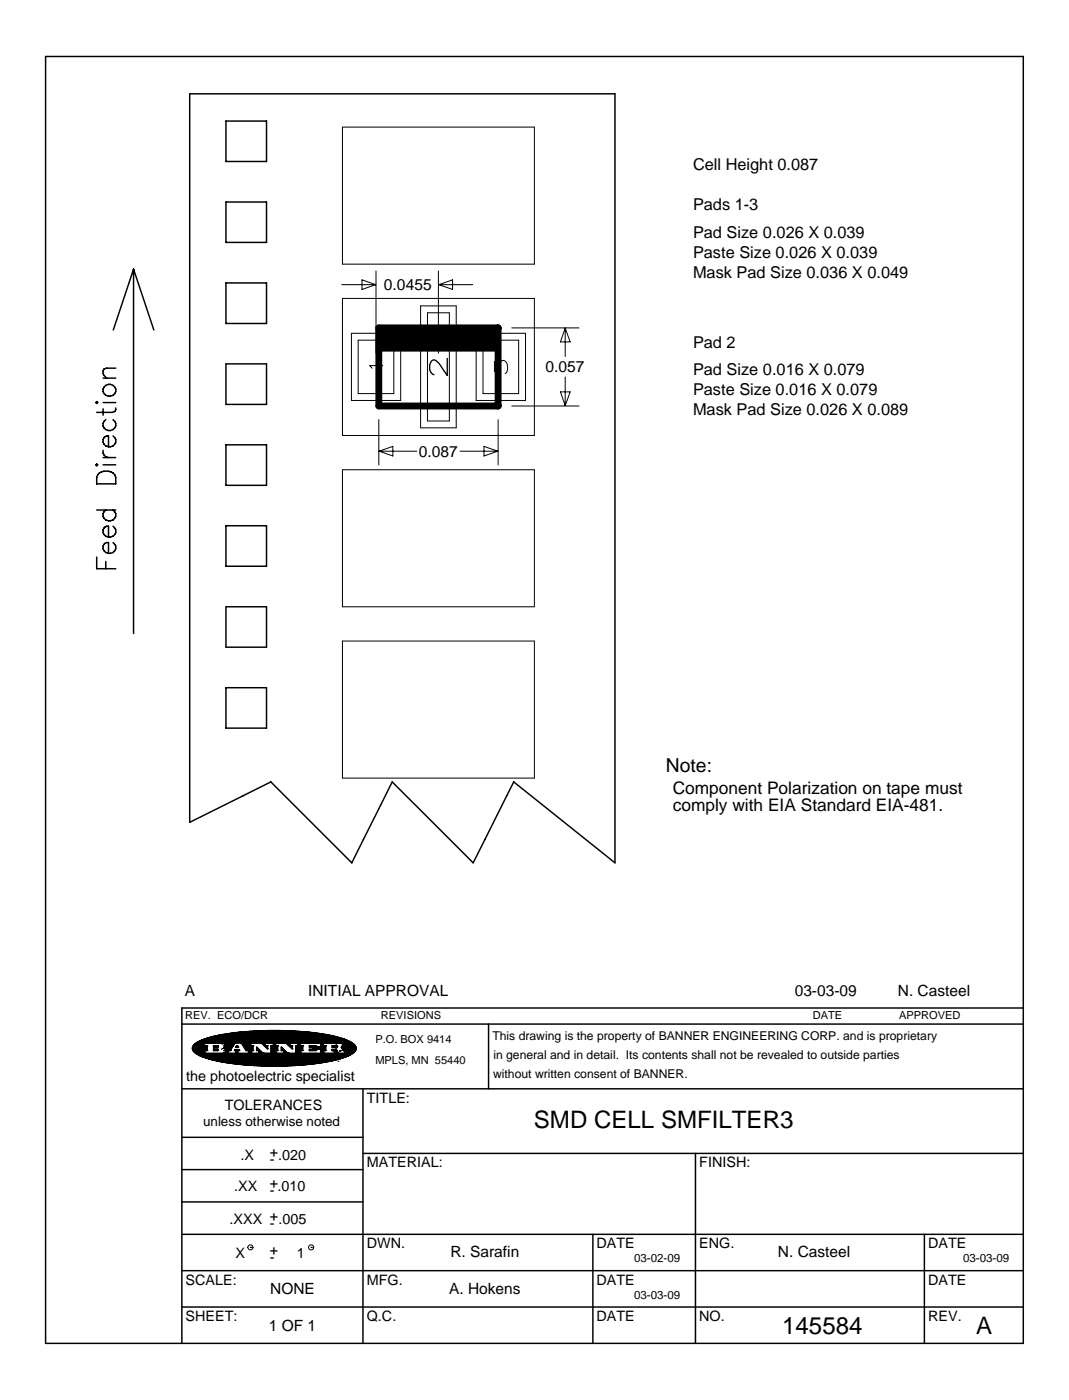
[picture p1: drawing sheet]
<svg xmlns="http://www.w3.org/2000/svg" width="184mm" height="241mm" viewBox="0 0 184 241" stroke-linecap="round" stroke-linejoin="round" font-family="sans-serif">
<g fill="none" stroke="#000" stroke-width=".25">
<path d="M7.9 9.7h168.4v221.8h-168.4zM32.7 16.2h73.2v132.5l-17.4-13.9-7 13.9-13.9-13.9-7 13.9-13.9-13.9-14 6.9zM38.9 20.9h7v6.9h-7zM38.9 34.8h7v7h-7zM23 46.4v62.8M23 46.4l-3.5 10.5M23 46.4l3.5 10.5M38.9 48.8h7v7h-7zM16.7 69.2l.1 .2-.1 .1-.2-.1zM16.7 80l.1 .1-.1 .2-.2-.2zM17.8 70.5v1.1M17.8 77.6a1.04 1.04 0 0 0 .9 1.3"/>
<path d="M17.8 65.2h2.1M17.8 69.4h2.1M17.8 78.9h2.1M17.9 66.7a1.1 1.1 0 0 1 1.7-.3 1.1 1.1 0 0 1 0 1.7 1.1 1.1 0 0 1-1.7-.3l-.1-.3v-.5zM18.1 75.3l.6-.2v1.9a.99 .99 0 0 1-.9-.6 .99 .99 0 0 1 .3-1.1zM18.2 72.3a1.05 1.05 0 0 0-.1 1.6 1.05 1.05 0 0 0 1.5 0 1.05 1.05 0 0 0-.1-1.6M19.5 75.1a1.02 1.02 0 0 1 .4 1.3 1.02 1.02 0 0 1-1.2 .6M19.9 63.5h-1.5l-.5 .1-.1 .3v.5l.6 .8M19.9 70.3l-.1 .6-.5 .2h-2.6M38.9 62.7h7v7h-7zM38.9 76.7h7v7h-7zM16.7 96v2h3.2"/>
<path d="M16.7 87.9h3.2M17.1 81.5a2.06 2.06 0 0 1 2.7 .3l.1 .5v1.1h-3.2v-1.1l.1-.5zM17.8 80.1h2.1M18.1 90.9l.6-.2v1.9a.99 .99 0 0 1-.9-.7 .99 .99 0 0 1 .3-1zM18.1 93.7l.6-.2v1.9a.99 .99 0 0 1-.9-.7 .99 .99 0 0 1 .3-1zM18.2 87.9a1.04 1.04 0 0 0-.1 1.5 1.04 1.04 0 0 0 1.5 0 1.04 1.04 0 0 0-.1-1.5M18.2 96.8v1.2M19.5 90.7a1.03 1.03 0 0 1 .4 1.3 1.03 1.03 0 0 1-1.2 .6M19.5 93.5a1.02 1.02 0 0 1 .4 1.3 1.02 1.02 0 0 1-1.2 .6M38.9 90.6h7v7h-7zM38.9 104.6h7v6.9h-7zM38.9 118.5h7v7h-7z"/>
<path d="M31.3 176.5h144.9M84.2 176.5v11.2M176.2 173.7h-144.9v57.8M31.3 187.7h144.9M31.3 196h31.2M62.5 198.8h113.7M62.5 187.7v43.8M119.8 198.8v32.7M31.3 219h144.9M31.3 212.7h144.9M31.3 201.6h31.2M31.3 207.2h31.2"/>
<path d="M102.1 212.7v18.8M159.2 212.7v18.8M31.3 225.3h144.9"/>
</g>
<g fill="none" stroke="#000" stroke-width=".17">
<path d="M59 21.9h33.1v23.6h-33.1zM58.9 49.1h5.8M59 51.4h33.1v23.7h-33.1zM60.5 57.4h8.5v11.6h-8.5zM61.7 58.6h6.1v9.2h-6.1zM62.4 48.2l2.3 .9-2.3 .8zM64.8 46.7v14.2M65.3 56.5h20.5v4h-20.5zM72.5 52.7h6.1v21h-6.1zM73.6 53.9h3.8v18.7h-3.8zM75.5 46.7v14.2M75.6 49.1l2.4-.9v1.7z"/>
<path d="M75.6 49.1h5.8M82 57.4h8.5v11.6h-8.5zM83.2 58.6h6.1v9.2h-6.1zM88.2 56.5h11.5M97.4 56.6l.8 2.3h-1.7zM97.4 56.6v4.8M65.3 72.3v7.8M65.3 77.8l2.4-.9v1.7zM65.4 77.8h6.4M65.9 63h-2.2l.4 .5M79.2 77.8h6.5M83.4 76.9l2.3 .9-2.3 .8z"/>
<path d="M85.2 64.1v-1.8l.8 1a.93 .93 0 0 1 .6-1.2 .87 .87 0 0 1 .8 1 1.08 1.08 0 0 1-.4 1.3M85.8 72.3v7.8M88.2 70h11.5M96.5 67.5h1.7l-.8 2.4zM97.4 65v4.8M59 81h33.1v23.6h-33.1zM59 110.5h33.1v23.6h-33.1zM33.5 180v1.4M33.6 179.9v1.6M33.8 179.7v1.9M33.9 179.6a1.02 1.02 0 0 0-.5 1.7l.5 .4M33.9 179.6v2.1"/>
<path d="M34.1 179.6v2.2M34.2 179.5v2.4M34.4 179.4v2.5M34.5 179.3v2.7M34.6 179.3v2.8M34.8 179.2l-.9 .4M34.8 179.2v2.9M34.9 179.2v3M35.1 179.1v3.2M35.1 179.1l-.3 .1M35.2 179.8h2.9a.54 .54 0 0 1 .7 .6l-.2 .2M35.2 179v3.3"/>
<path d="M35.3 179.8h.1M35.4 179v.8M35.5 179v.8M35.7 178.9v.9M35.8 178.9v.9M36 178.8v1M36.1 178.8v1M36.3 178.7v1.1M36.4 178.7v1.1M36.6 178.7v1.1M36.7 178.6v1.2M36.8 178.6v1.2"/>
<path d="M37 178.6v1.2M37.1 178.5v1.3M37.3 178.5v1.3M37.4 178.5v1.3M37.6 178.4v1.4M37.7 178.4v1.4M37.8 178.4v1.4M38 178.4v1.4M38.1 178.3v1.5M38.2 180h.1M38.3 178.3l-3.2 .8M38.3 178.3v1.5"/>
<path d="M38.4 178.3v1.6M38.6 178.2v1.7M38.7 178.2v1.8M38.9 178.2v5M39 178.2v5M39.2 178.2v5M39.3 178.1v3M39.5 178.1v3M39.6 178.1v3M39.8 178.1v2.9M39.9 178.1v2.7M40 178v2.6"/>
<path d="M40.2 178v2.3M40.3 178v2.1M40.5 178v1.9M40.5 179.8h.1M40.6 177.9v1.9M40.8 177.9v1.9M40.9 177.9v1.9M41 177.9v1.9M41.2 177.9v1.9M41.3 177.9v1.9M41.5 177.9v1.9M41.5 179.8h.1"/>
<path d="M41.6 177.8v2.1M41.8 177.8v2.4M41.9 177.8v2.6M42.1 177.8v2.8M42.2 177.8v3M42.4 177.8v3.3M42.5 177.8v3.3M42.7 177.8v3.3M42.8 177.8v5.8M42.9 177.7v5.9M43.1 177.7v5.9M43.2 179.8h1.8l1.1 1v-.6h-.4"/>
<path d="M43.2 177.7v5.9M43.3 179.8h.1M43.4 177.7v2.1M43.5 177.7v2.1M43.7 177.7v2.1M43.8 177.7v2.1M44 177.7v2.1M44.1 177.7v2.1M44.2 177.7v2.1M44.4 177.7v2.1M44.5 177.7v2.1M44.7 177.7v2.1"/>
<path d="M44.8 177.6v2.2M45 179.8h.1M45 177.6v2.2M45.1 177.6v2.3M45.3 177.6v2.4M45.4 177.6v2.6M45.6 177.6v2.7M45.7 179.8h1.3v.4M45.7 177.6v2.9M45.7 179.8h.1M45.8 177.6v2.2M46 177.6v2.2"/>
<path d="M46.1 177.6v2.2M46.3 177.6v2.2M46.4 177.6v2.2M46.5 177.6l6.2 .2M46.5 177.6l-4.7 .2-3.5 .5M46.6 177.6v2.2M46.7 177.6v2.2M46.9 177.6v2.2M47 179.8h.1M47 177.6v2.2M47.2 177.6v6.2M47.3 177.6v6.2"/>
<path d="M47.4 177.6v6.2M47.5 179.8h.1M47.6 177.6v2.2M47.7 177.6v2.2M47.9 177.6v2.2M48 177.6v2.2M48.2 177.6v2.2M48.3 177.6v2.2M48.5 177.6v2.2M48.6 177.6v2.2M48.7 177.6v2.2M48.9 177.6v2.2"/>
<path d="M49 177.6v2.2M49.2 177.6v2.2M49.2 179.8h.1M49.3 177.6v2.3M49.5 177.6v2.4M49.6 177.6v2.5M49.8 177.7v2.6M49.9 177.7v2.7M50 179.8h.1M50.1 177.7v2.1M50.2 177.7v2.1M50.4 177.7v2.1"/>
<path d="M50.5 177.7v2.1M50.7 177.7v2.1M50.8 177.7v2.1M50.9 177.7v2.1M51.1 177.7v2.1M51.2 177.7v2.1M51.3 179.8h.1M51.4 177.7v5.9M51.5 177.7v5.9M51.7 177.8v5.8M51.8 179.8h.1M51.8 177.8v2"/>
<path d="M51.9 177.8v2M52.1 177.8v2M52.2 177.8v2M52.4 177.8v2M52.5 177.8v2M52.7 177.8l.6 .1M52.7 177.8v2M52.8 177.8v2M53 177.9v1.9M53.1 177.9v1.9M53.3 177.9v1.9M53.3 177.9l2.9 .4 2 .4a7 7 0 0 1 2.8 1.2"/>
<path d="M53.4 177.9v1.9M53.6 177.9v1.9M53.7 177.9v1.9M53.8 177.9v1.9M54 178v1.8M54.1 178v1.8M54.3 178v1.8M54.4 178v1.8M54.6 178v1.8M54.7 178.1v1.7M54.9 178.1v1.7M55 178.1v1.7"/>
<path d="M55.1 178.1v1.7M55.2 179.8h.1M55.3 178.1v5.1M55.4 178.2v5M55.6 178.2v5M55.7 179.8v.4M55.7 179.8h.1M55.7 179.8h2.6M55.7 178.2v1.6M55.9 178.2v1.6M56 178.3v1.5M56.2 178.3v1.5"/>
<path d="M56.3 178.3v1.5M56.5 178.4v1.4M56.6 178.4v1.4M56.7 178.4v1.4M56.9 178.4v1.4M57 178.5v1.3M57.2 178.5v1.3M57.3 178.5v1.3M57.5 178.6v1.2M57.6 178.6v1.2M57.8 178.6v1.2M57.9 178.6v1.2"/>
<path d="M58.1 178.7v1.1M58.2 178.7v1.1M58.3 179.8h.5M58.3 179.4h.1M58.3 178.8v1M58.5 178.8v1M58.6 178.9v.9M58.8 178.9v1M58.8 179.9l.4 .2M58.9 178.9v1M59.1 179v1M59.2 179v1.1"/>
<path d="M59.4 179.1v2M59.5 179.2v1.7M59.6 179.2v1.7M59.8 179.3v2.8M59.9 179.3v2.7M60.1 179.4v2.6M60.2 179.5v2.4M60.4 179.5v2.3M60.5 179.6v2.1M60.7 179.7v2M60.8 179.8v1.7M61 179.9l.1 .2"/>
<path d="M61 179.9v1.5M33.2 180.3v.7M33.3 180.1v1.2M33.9 181.7l.9 .4M34.8 182.1l.3 .2M35.1 182.3l3.2 .8M35.2 180.2h.5v.9M35.2 181.5h3.1M35.3 180.2h.1M35.3 181.1h.1M35.3 181.5h.1M35.4 180.2v.9"/>
<path d="M35.4 181.5v.9M35.5 180.2v.9M35.5 181.5v.9M35.7 180.3h.1M35.7 181.1h.1M35.7 181.1h-.5M35.7 180.2v.9M35.7 181.5v1M35.8 181.5v1M36 181.5v1M36.1 181.5v1.1M36.3 181.5v1.1"/>
<path d="M36.4 181.5v1.2M36.6 181.5v1.2M36.7 181.5v1.2M36.7 180.2h.8a.15 .15 0 0 1 .2 .2 .15 .15 0 0 1-.2 .1h-.7zM36.7 180.8h.8a.15 .15 0 0 1 .2 .2 .15 .15 0 0 1-.2 .1h-.7zM36.8 180.3h.1M36.8 180.5h.1M36.8 180.8h.1M36.8 181.1h.1M36.8 180.2v.3M36.8 180.8v.3M36.8 181.5v1.3"/>
<path d="M37 180.2v.3M37 180.8v.3M37 181.5v1.3M37.1 180.2v.3M37.1 180.8v.3M37.1 181.5v1.3M37.3 180.2v.3M37.3 180.8v.3M37.3 181.5v1.4M37.4 180.2v.3M37.4 180.8v.3M37.4 181.5v1.4"/>
<path d="M37.5 180.4h.1M37.5 181h.1M37.6 180.2v.3M37.6 180.8v.3M37.6 181.5v1.4M37.7 181.5v1.5M37.8 181.5v1.5M38 181.5v1.5M38.1 180.8h.1M38.1 181.5v1.5M38.2 180.7h.1M38.3 183.1l2.9 .4"/>
<path d="M38.3 181.5v1.6M38.4 181.5v1.6M38.5 180.3h.1M38.5 181.1h.1M38.5 180.2h.1M38.6 181.1h.1M38.6 180.6l-.2 .1 .4 .1v.3M38.6 180.6v.1M38.6 181.5v1.6M38.7 180.5v.3M38.7 181.4v1.8M38.9 181.1l-.2 .3-.4 .1"/>
<path d="M39.3 181.1h.1M39.3 181.5h.1M39.3 181.5v1.7M39.5 181.5v1.8M39.6 181.5v1.8M39.7 181.1h.1M39.8 181.5v1.8M39.9 181.5v1.8M40 181.5v1.8M40.2 181.5v1.9M40.3 181.5v1.9M40.4 181.1h.1"/>
<path d="M40.5 180.9l-.1 .2h.2M40.5 180.9h.1M40.5 180.9v.2M40.5 181.5v1.9M40.5 180.9h.6l.1 .2M40.6 181.1v.4M40.6 181.5h.1M40.6 181.1h.1M40.6 180.4v.1M40.6 180.9v.2M40.6 181.5v1.9M40.6 180.5h.1"/>
<path d="M40.8 180.2l.1 .1M40.8 180.2l-.2 .2M40.8 180.3h.1M40.8 180.2v.3M40.8 180.9v2.5M40.9 180.3h.1M40.9 181.5h1.9M40.9 180.3v.2M40.9 180.9v2.6M40.9 180.3l.1 .2-.4-.1M40.9 181.1h.1M40.9 181.5h.1"/>
<path d="M41 180.5h.1M41 180.9v.2M41 181.5v2M41.1 180.9h.1M41.2 181.1h.1M41.2 181.1h-.3M41.2 183.5l2.6 .2M41.2 181v.1M41.2 181.5v2M41.3 181.5v2M41.5 181.5v2M41.6 181.5v2"/>
<path d="M41.8 181.5v2M41.9 181.5v2M42.1 181.5v2.1M42.2 181.5v2.1M42.4 181.1h.1M42.4 181.5v2.1M42.4 181.1l-.9-1.3h-1l-.8 1.3h-.5v.4h1.4M42.4 181.1h.4M42.5 181.5v2.1M42.7 181.5v2.1M42.8 181.5h.1M42.8 181.1h.1"/>
<path d="M43.2 180.2h.4v.9h-.4M43.3 181.5h.1M43.3 181.1h.1M43.3 180.2h.1M43.4 180.2v.9M43.4 181.5v2.2M43.5 180.2v.9M43.5 181.5v2.2M43.6 181.1h.1M43.6 180.3h.1M43.7 181.5v2.2M43.8 183.7h2"/>
<path d="M43.8 181.5v2.2M44 181.5v2.2M44.1 181.5v2.2M44.2 180.5h.1M44.2 181.1h.1M44.2 181.1h.4v.4h-1.4M44.2 180.5v.6M44.2 180.5l1.1 1M44.2 181.5v2.2M44.4 180.6v.5M44.4 181.5v2.2M44.5 180.8v.3"/>
<path d="M44.5 181.5v2.2M44.6 181.1h.1M44.6 181.5h.1M44.7 180.9v2.8M44.8 181v2.7M45 181.2v2.5M45.1 181.3v2.4M45.3 181.5v2.2M45.3 181.5h.1M45.4 181.5h.1M45.4 181.5v2.2M45.6 181.5v2.2"/>
<path d="M45.7 181.5v2.2M45.7 180.2h.1M45.8 183.7l.7 .1M45.8 180.2v.4M45.8 181.5v2.2M46 180.2v.5M46 181.5v2.3M46.1 180.8h.1M46.1 180.3h.1M46.1 181.5v2.3M46.3 181.5v2.3M46.4 181.5v2.3"/>
<path d="M46.6 181.5v2.3M46.6 181.5h.1M46.7 180.2v1.3h-1.3M46.7 180.3h.1M46.7 180.2h.3M46.7 180.2v3.6M46.9 180.2v3.6M47 180.2h.1M47 180.2v3.6M47.5 181.5h.1M47.5 181.1h.1M47.5 180.2h.1"/>
<path d="M47.6 180.2v.9M47.6 181.5v2.3M47.7 180.2v.9M47.7 181.5v2.3M47.8 181.1h.1M47.8 180.3h.1M47.9 181.5v2.3M48 181.5v2.3M48.2 181.5v2.3M48.3 181.5v2.3M48.5 180.5h.1M48.5 181.1h.1"/>
<path d="M48.5 180.5v.6M48.5 181.5v2.3M48.5 180.5l1.1 1M48.6 180.6v.5M48.6 181.5v2.2M48.7 180.7v.4M48.7 181.5v2.2M48.8 181.1h.1M48.8 181.5h.1M48.9 180.9v2.8M49 181v2.7M49.2 181.1v2.6"/>
<path d="M49.3 181.3v2.4M49.5 181.4v2.3M49.6 181.5h.1M49.6 181.5v2.2M49.8 181.5v2.2M49.9 181.5v2.2M50 180.2h.1M50.1 180.2v.4M50.1 181.5v2.2M50.2 180.2v.5M50.2 181.5v2.2M50.3 180.2v.6l-1-1h-1.8v.4h.4v.9h-.4v.4h1.3l.1-.4h-.4"/>
<path d="M50.3 180.8h.1M50.3 180.3h.1M50.3 180.2h-.3v-.4h1.3v.4h-.4v1.3h-1.3M50.4 180.2v.6M50.4 181.5v2.2M50.5 181.5v2.2M50.7 181.5v2.2M50.8 181.5v2.2M50.9 181.5h.1M50.9 180.2v3.5M51 180.3h.1M51.1 180.2v3.5"/>
<path d="M51.2 180.2v3.4M51.3 180.2h.1M51.8 181.5h.1M51.8 181.1h.1M51.8 180.2h.1M51.8 180.2v.9M51.8 181.5v2.1M51.9 180.2v.9M51.9 181.5v2.1M52.1 180.2v.9M52.1 181.5v2.1M52.2 181.1h.1"/>
<path d="M52.2 180.3h.1M52.2 181.5v2.1M52.4 181.5v2.1M52.5 181.5v2.1M52.7 183.5l-6.2 .3M52.7 181.5v2M52.8 181.5v2M53 181.5v2M53.1 181.5v2M53.3 181.5v2M53.3 180.9h.1M53.3 181.1h.1"/>
<path d="M53.3 180.3h.1M53.3 180.5h.1M53.4 180.2v.3M53.4 180.8v.3M53.4 181.5v2M53.6 180.2v.3M53.6 180.8v.3M53.6 181.5v2M53.7 180.2v.3M53.7 180.8v.3M53.7 181.5v1.9M53.8 180.2v.3"/>
<path d="M53.8 180.8v.3M53.8 181.5v1.9M53.9 180.6h.1M53.9 180.8h.1M54 180.2v.9M54 181.5v1.9M54.1 180.2v.9M54.1 181.5v1.9M54.3 180.2v.9M54.3 181.5v1.9M54.4 180.3h.1M54.4 181.1h.1"/>
<path d="M54.4 180.2v.9M54.4 181.5v1.8M54.4 180.3l-1.1-.1v.3h.7l-.1 .3h-.6v.3h1.1M54.4 180.4h.8v-.6h-3.5v.4h.5v.9h-.5v.4h3.6l-.1-.6h-.7l-.1 .2M54.5 180.4h.1M54.5 180.9h.1M54.6 180.4v.5M54.6 181.5v1.8M54.7 180.4v.5M54.7 181.5v1.8M54.9 180.4v.5M54.9 181.5v1.8"/>
<path d="M55 180.4v.5M55 181.5v1.8M55.1 180.4v.5M55.1 181.5v1.7M55.2 180.4h.1M55.2 180.9h.1M55.2 181.5h.1M55.7 181.1v.4M55.7 181.5h.1M55.7 181.1h.1M55.7 180.2h.5v.9h-.5M55.7 180.2h.1"/>
<path d="M55.7 180.2v.9M55.7 181.5v1.7M55.9 180.2v.9M55.9 181.5v1.6M56 180.2v.9M56 181.5v1.6M56.1 181.1h.1M56.1 180.3h.1M56.2 181.5v1.6M56.3 181.5v1.5M56.5 181.5v1.5M56.6 181.5v1.5"/>
<path d="M56.7 181.5v1.5M56.9 181.5v1.4M57 181.5v1.4M57.2 181.5v1.4M57.2 180.9h.1M57.2 181.1h.1M57.2 180.5h.1M57.2 180.3h.1M57.3 180.2v.3M57.3 180.8v.3M57.3 181.5v1.3M57.4 181.3h.1"/>
<path d="M57.5 180.2v.3M57.5 180.8v.3M57.5 181.5v1.3M57.6 180.2v.3M57.6 180.8v.3M57.6 181.5v1.3M57.7 181.1h.1M57.7 181.5h.1M57.7 181.3h.1M57.8 180.2v.3M57.8 180.8v2M57.8 181.1h.1"/>
<path d="M57.8 180.1h.1M57.8 180.2h.1M57.8 180.7h.1M57.9 180.9l.1 .2M57.9 180.9h-.7v.2h.5v.4h-2M57.9 180.2v.3M57.9 180.9v1.8M57.9 182.4h.1M57.9 180.5h.1M58 180.3h.1M58 180.2h-.8v.3h.6M58 180.4h.1"/>
<path d="M58.1 181.1l.2 .4h.9v.8M58.1 180.3v.1l-.3 .1M58.1 181.1v1.6M58.1 180.4h.1M58.1 180.3v.1M58.2 181.4v1.2M58.2 182.9h.1M58.3 181.5v1.1M58.4 181.2h.1M58.5 181.1h.1M58.5 181.5v1.1M58.6 181.5v1"/>
<path d="M58.7 180.5h.1M58.7 181.1h.1M58.8 180.4h.1M58.8 181.5v1M58.8 181h.1M58.8 180.1h.1M58.9 180.6l.1 .1M58.9 180.6v.1M58.9 181.5v.9M58.9 180.7l.2 .1M59 180.3h.1M59.1 180.5v.3"/>
<path d="M59.1 181.5v.9M59.1 180.8l.1 .3M59.1 180.9h.1M59.2 181h.1M59.2 180.1v.3M59.2 181.2h.1M59.2 180.4v.7M59.2 180.4l-.3 .3M59.3 180.9h.1M59.3 181h.1M59.3 181.5h-.1M59.4 181.1h-.2"/>
<path d="M59.4 181.5v.8M59.4 181.1h.1M59.4 181h.1M59.4 181v.1M59.4 181l.3-.1-.1 1.3M59.5 180.9h.1M59.5 181.4v.8M59.6 180.9h.1M59.7 181.2l-.4 .3M61 181.4a14.6 14.6 0 0 1-6.5 1.9l-1.8 .2M61.1 181.3l-.1 .1M61.1 180.1a.8 .8 0 0 1 0 1.2"/>
<path d="M61.1 180.1v1.2M61.3 180.3v.8M43.1 215h.1M53.6 215h.1"/>
<circle cx="43.1" cy="215" r=".44"/>
<circle cx="53.6" cy="215" r=".44"/>
</g>
<path d="M65.3 56.5h20.5v4h-20.5z" fill="#000"/>
<path d="M65.3 56.5h20.5v13.5h-20.5z" fill="none" stroke="#000" stroke-width="1.2"/>
<path d="M77 61.8v2.9l-1.4-2.1-.4-.4a.55 .55 0 0 0-1 .2 1.55 1.55 0 0 0 .4 2.2h.2" fill="none" stroke="#000" stroke-width=".23"/>
<g font-size="4.1">
<text x="92" y="194.5">SMD CELL SMFILTER3</text>
<text x="134.7" y="230">145584</text>
<text x="168.2" y="230">A</text>
</g>
<text font-size="3.3" x="114.7" y="133">Note:</text>
<g font-size="3">
<text x="115.9" y="136.9">Component Polarization on tape must</text>
<text x="115.9" y="139.8">comply with EIA Standard EIA-481.</text>
</g>
<g font-size="2.8">
<text x="119.4" y="29.3">Cell Height 0.087</text>
<text x="119.4" y="40.9">Pad Size 0.026 X 0.039</text>
<text x="119.4" y="36.3">Pads 1-3</text>
<text x="119.4" y="44.4">Paste Size 0.026 X 0.039</text>
<text x="119.4" y="47.9">Mask Pad Size 0.036 X 0.049</text>
<text x="119.4" y="59.9">Pad 2</text>
<text x="119.4" y="64.6">Pad Size 0.016 X 0.079</text>
<text x="119.4" y="68.1">Paste Size 0.016 X 0.079</text>
<text x="119.4" y="71.5">Mask Pad Size 0.026 X 0.089</text>
</g>
<g font-size="2.7">
<text x="66.1" y="50">0.0455</text>
<text x="94" y="64.2">0.057</text>
<text x="72.1" y="78.7">0.087</text>
<text x="31.8" y="171.7">A</text>
<text x="53.1" y="171.7">INITIAL APPROVAL</text>
<text x="136.9" y="171.7">03-03-09</text>
<text x="154.7" y="171.7">N. Casteel</text>
<text x="77.6" y="216.6">R. Sarafin</text>
<text x="134" y="216.6">N. Casteel</text>
<text x="46.5" y="223">NONE</text>
<text x="77.4" y="223">A. Hokens</text>
<text x="46.3" y="229.4">1 OF 1</text>
</g>
<g font-size="2.5">
<text x="32.1" y="186.4">the photoelectric specialist</text>
<text x="38.7" y="191.3">TOLERANCES</text>
<text x="63.2" y="190.1">TITLE:</text>
<text x="41.4" y="200">.X</text>
<text x="46.5" y="199.4">+</text>
<text x="46.5" y="200.6">-</text>
<text x="47.9" y="200">.020</text>
<text x="63.2" y="201.2">MATERIAL:</text>
<text x="120.5" y="201.2">FINISH:</text>
<text x="40.4" y="205.3">.XX</text>
<text x="46.5" y="204.7">+.010</text>
<text x="46.5" y="206">-</text>
<text x="39.6" y="211">.XXX +.005</text>
<text x="46.5" y="211.6">-</text>
<text x="63.2" y="215.1">DWN.</text>
<text x="102.8" y="215.1">DATE</text>
<text x="120.5" y="215.1">ENG.</text>
<text x="159.9" y="215.1">DATE</text>
<text x="32" y="221.4">SCALE:</text>
<text x="40.6" y="216.8">X</text>
<text x="46.5" y="216.3">+</text>
<text x="46.5" y="217.6">-</text>
<text x="51.2" y="216.8">1</text>
<text x="63.2" y="221.4">MFG.</text>
<text x="102.8" y="221.4">DATE</text>
<text x="159.9" y="221.4">DATE</text>
<text x="32" y="227.7">SHEET:</text>
<text x="63.2" y="227.7">Q.C.</text>
<text x="102.8" y="227.7">DATE</text>
<text x="120.5" y="227.7">NO.</text>
<text x="159.9" y="227.7">REV.</text>
</g>
<text font-size="2.3" x="35" y="194.1">unless otherwise noted</text>
<g font-size="2.1">
<text x="84.8" y="179.2">This drawing is the property of BANNER ENGINEERING CORP. and is proprietary</text>
<text x="84.9" y="185.8">without written consent of BANNER.</text>
<text x="85" y="182.5">in general and in detail. Its contents shall not be revealed to outside parties</text>
</g>
<g font-size="2">
<text x="109.2" y="217.6">03-02-09</text>
<text x="165.9" y="217.6">03-03-09</text>
<text x="109.2" y="223.9">03-03-09</text>
</g>
<g font-size="1.9">
<text x="31.9" y="175.7">REV. ECO/DCR</text>
<text x="64.7" y="179.7">P.O. BOX 9414</text>
<text x="65.6" y="175.7">REVISIONS</text>
<text x="140" y="175.7">DATE</text>
<text x="154.9" y="175.7">APPROVED</text>
<text x="64.7" y="183.4">MPLS, MN 55440</text>
</g>
</svg>
